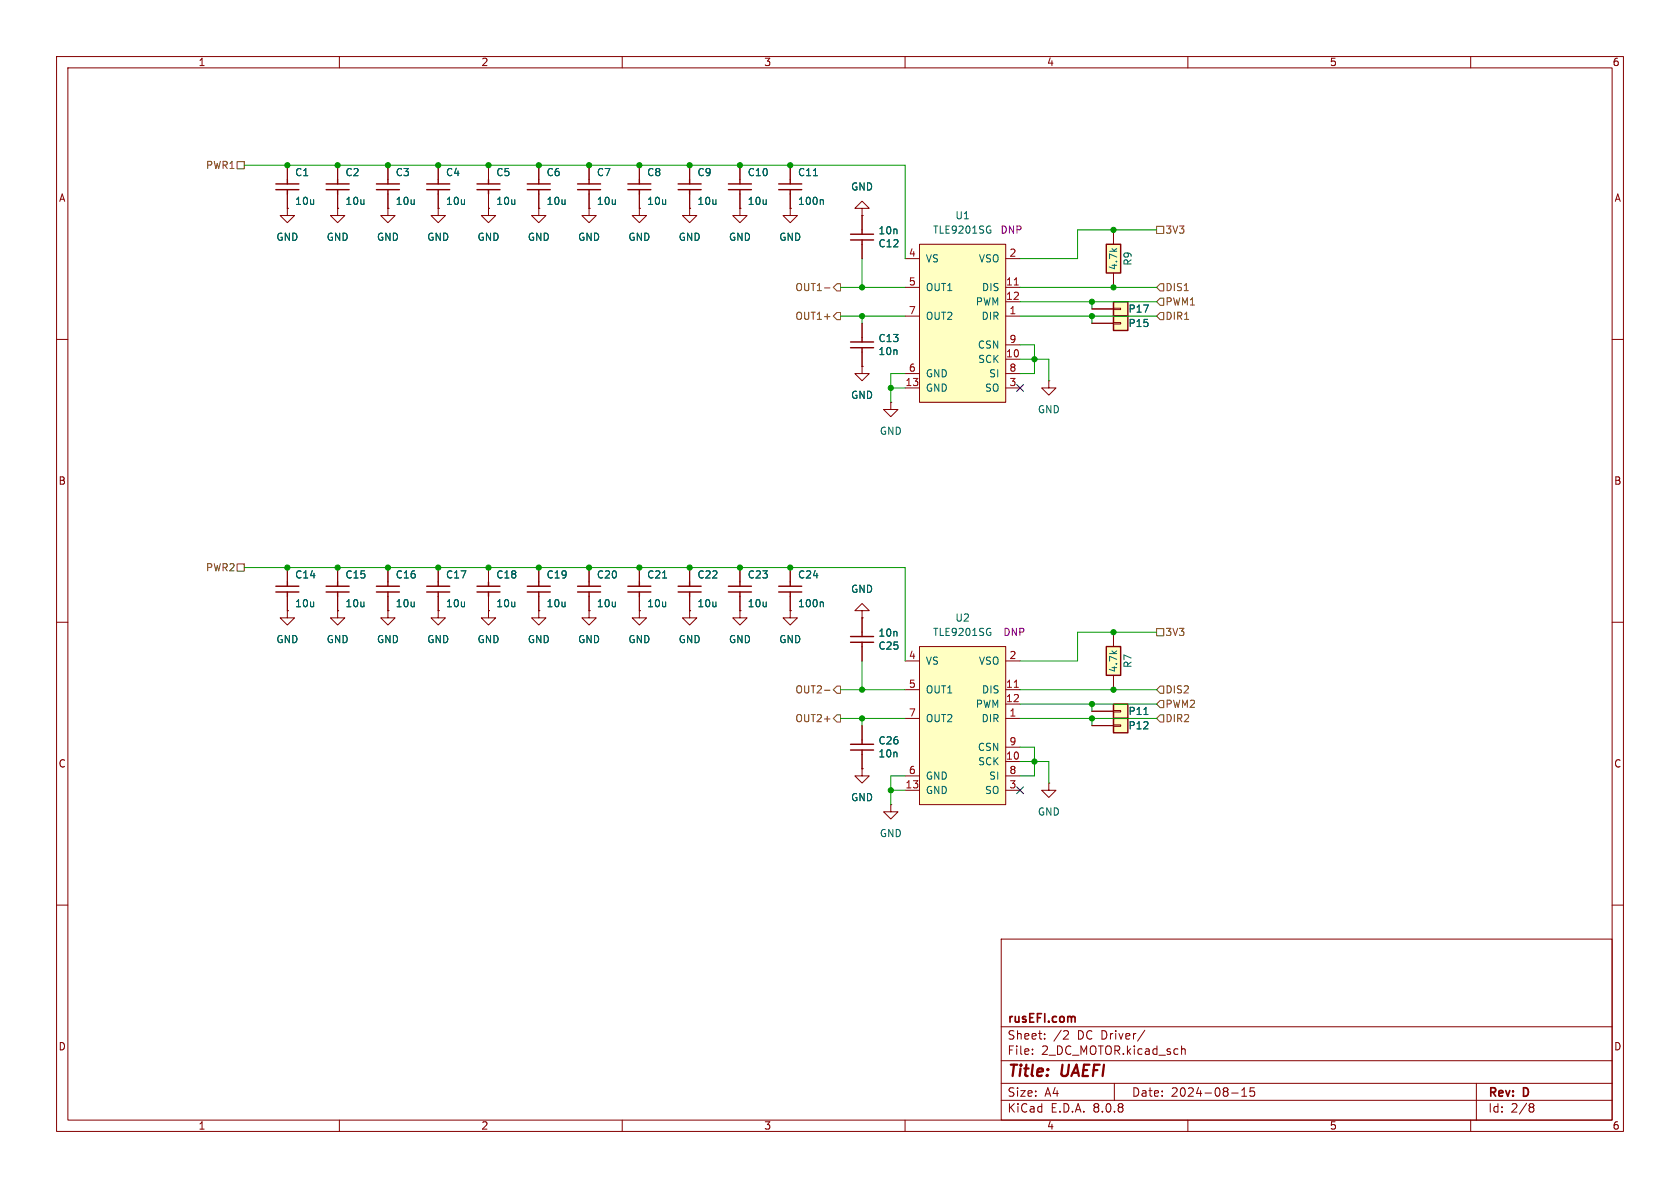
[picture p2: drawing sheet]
<svg xmlns="http://www.w3.org/2000/svg" width="297mm" height="210mm" viewBox="0 0 297 210" stroke-linecap="round" stroke-linejoin="round" font-family="sans-serif">
<g fill="none" stroke="#840000" stroke-width=".18">
<path d="M10 10h277v190h-277zM12 12h273v186h-273zM60 10v2M110 10v2M160 10v2M210 10v2M260 10v2M10 60h2M285 60h2M10 110h2M285 110h2M10 160h2"/>
<path d="M177 166h108v32h-108zM285 160h2M60 198v2M110 198v2M160 198v2M177 194.5h108M177 191.5h108M177 187.5h108M177 181.5h108M182.5 186.3v.1M182.5 185.5v.1M184.7 183.6v.1"/>
<path d="M184.7 182.8v.1M188.2 182.2l.5 .1 .2 .3-.9 1.1h.9M197 191.5v3M202.4 182.1l-1.3 2M208.9 184.9v1.5M208.9 185.5l.2-.1 .4 .1v.9M210 198v2M217.7 193.2h1.2M219.5 193.8h.9M219.5 192.7l.5-.4v1.5M221.7 192.3h-.7v.7l.2-.1h.5l.1 .3-.1 .5-.2 .1-.5-.1M260 198v2"/>
<path d="M261 191.5v6.5M270.6 195.1l.4 .1 .2 .2-.3 .3M270.6 195.7h.3M270.9 195.7l.2 .2 .1 .4-.2 .2-.4 .1"/>
</g>
<path d="M189.8 179.7l.3 .2v.8" fill="none" stroke="#840000" stroke-width=".3"/>
<path d="M195.6 114.3h2.5v5.1h-2.5z" fill="#ffffc2"/>
<g fill="none" stroke="#840000" stroke-width=".25">
<path d="M57.7 104.6h4M57.7 103.6h4M59.7 102.9v.7M59.7 104.6v.8M66.5 104.6h4.1M66.5 103.6h4.1M68.6 102.9v.7M68.6 104.6v.8M75.4 104.6h4.1M75.4 103.6h4.1M77.5 102.9v.7M77.5 104.6v.8"/>
<path d="M84.3 104.6h4.1M84.3 103.6h4.1M86.4 102.9v.7M86.4 104.6v.8M93.2 104.6h4.1M93.2 103.6h4.1M95.2 102.9v.7M95.2 104.6v.8M102.1 104.6h4.1M102.1 103.6h4.1M104.1 102.9v.7M104.1 104.6v.8"/>
<path d="M195.6 114.3h2.5v5.1h-2.5z"/>
</g>
<g fill="none" stroke="#840000" stroke-width=".18">
<path d="M59.7 108v1.2h1.3l-1.3 1.3-1.3-1.3h1.3M59.7 108h.1M59.7 100.3v2.6M59.7 105.4v2.6M68.6 108v1.2h1.2l-1.2 1.3-1.3-1.3h1.3M68.6 108h.1M68.6 100.3v2.6M68.6 105.4v2.6M77.5 108v1.2h1.2l-1.2 1.3-1.3-1.3h1.3M77.5 108h.1M77.5 100.3v2.6M77.5 105.4v2.6"/>
<path d="M86.4 108v1.2h1.2l-1.2 1.3-1.3-1.3h1.3M86.4 108h.1M86.4 100.3v2.6M86.4 105.4v2.6M95.2 108v1.2h1.3l-1.3 1.3-1.2-1.3h1.2M95.2 108h.1M95.2 100.3v2.6M95.2 105.4v2.6M104.1 100.3v2.6M104.1 105.4v2.6M196.8 111.8v2.5M196.8 119.4v2.5"/>
<path d="M185.4 138.4v1.3h1.3l-1.3 1.3-1.3-1.3h1.3M185.4 138.4h.1"/>
</g>
<path d="M162.6 114.3h15.2v27.9h-15.2z" fill="#ffffc2"/>
<g fill="none" stroke="#840000" stroke-width=".18">
<path d="M86.4 36.8v1.3h1.2l-1.2 1.3-1.3-1.3h1.3M86.4 36.8h.1M50.8 108v1.2h1.3l-1.3 1.3-1.3-1.3h1.3M50.8 108h.1M50.8 100.3v2.6M50.8 105.4v2.6M104.1 108v1.2h1.3l-1.3 1.3-1.2-1.3h1.2M104.1 108h.1M113 108v1.2h1.3l-1.3 1.3-1.2-1.3h1.2M113 108h.1M113 100.3v2.6M113 105.4v2.6"/>
<path d="M130.8 108v1.2h1.3l-1.3 1.3-1.3-1.3h1.3M130.8 108h.1M130.8 100.3v2.6M130.8 105.4v2.6M160 116.8h2.6M162.6 114.3h15.2v27.9h-15.2zM177.8 116.8h2.5M160 127h2.6M160 121.9h2.6M160 139.7h2.6M160 137.2h2.6M177.8 127h2.5"/>
<path d="M177.8 134.6h2.5M177.8 121.9h2.5M177.8 124.5h2.5M177.8 139.7h2.5M177.8 137.2h2.5M177.8 132.1h2.5M157.5 142.2v1.3h1.2l-1.2 1.3-1.3-1.3h1.3M157.5 142.2h.1"/>
</g>
<path d="M179.3 121.5h.7" fill="none" stroke="#a90000" stroke-width=".18"/>
<path d="M117.1 102.2h.8M174.9 111.8h.3v.4l-.3 .1M175 111.1h.1" fill="none" stroke="#006464" stroke-width=".18"/>
<path d="M48.8 104.6h4M48.8 103.6h4M50.8 102.9v.7M50.8 104.6v.8M111 104.6h4.1M111 103.6h4.1M113 102.9v.7M113 104.6v.8M128.8 104.6h4M128.8 103.6h4M130.8 102.9v.7M130.8 104.6v.8" fill="none" stroke="#840000" stroke-width=".25"/>
<path d="M195.6 43.2h2.5v5.1h-2.5z" fill="#ffffc2"/>
<path d="M195.6 43.2h2.5v5.1h-2.5zM119.9 104.6h4.1M119.9 103.6h4.1M121.9 102.9v.7M121.9 104.6v.8" fill="none" stroke="#840000" stroke-width=".25"/>
<path d="M196.8 40.6v2.6M196.8 48.3v2.5M121.9 108v1.2h1.3l-1.3 1.3-1.3-1.3h1.3M121.9 108h.1M121.9 100.3v2.6M121.9 105.4v2.6" fill="none" stroke="#840000" stroke-width=".18"/>
<path d="M196.8 53.3h2.6v2.6h-2.6z" fill="#ffffc2"/>
<path d="M193 54.6h3.8M196.8 54.5h1.3v.2h-1.3z" fill="none" stroke="#840000" stroke-width=".18"/>
<path d="M196.8 53.3h2.6v2.6h-2.6z" fill="none" stroke="#840000" stroke-width=".25"/>
<path d="M196.8 55.9h2.6v2.5h-2.6z" fill="#ffffc2"/>
<path d="M193 57.2h3.8M196.8 57h1.3v.3h-1.3zM157.5 71.1v1.3h1.2l-1.2 1.3-1.3-1.3h1.3M157.5 71.1h.1" fill="none" stroke="#840000" stroke-width=".18"/>
<path d="M196.8 55.9h2.6v2.5h-2.6z" fill="none" stroke="#840000" stroke-width=".25"/>
<path d="M162.6 43.2h15.2v27.9h-15.2z" fill="#ffffc2"/>
<g fill="none" stroke="#840000" stroke-width=".18">
<path d="M50.8 36.8v1.3h1.3l-1.3 1.3-1.3-1.3h1.3M50.8 36.8h.1M50.8 29.2v2.6M50.8 34.3v2.5M77.5 29.2v2.6M77.5 34.3v2.5M104.1 36.8v1.3h1.3l-1.3 1.3-1.2-1.3h1.2M104.1 36.8h.1M104.1 29.2v2.6M104.1 34.3v2.5M113 36.8v1.3h1.3l-1.3 1.3-1.2-1.3h1.2M113 36.8h.1"/>
<path d="M113 29.2v2.6M113 34.3v2.5M139.7 36.8v1.3h1.3l-1.3 1.3-1.3-1.3h1.3M139.7 36.8h.1M139.7 29.2v2.6M139.7 34.3v2.5M152.4 57.2v2.5M160 55.9h2.6M160 50.8h2.6M160 45.7h2.6M162.6 43.2h15.2v27.9h-15.2zM177.8 55.9h2.5"/>
<path d="M177.8 50.8h2.5M177.8 53.3h2.5M177.8 45.7h2.5M152.4 64.8v1.2h1.3l-1.3 1.3-1.3-1.3h1.3M152.4 64.8h.1M152.4 62.2v2.6M160 68.6h2.6M160 66h2.6M177.8 63.5h2.5M177.8 68.6h2.5M177.8 66h2.5M177.8 61h2.5"/>
<path d="M185.4 67.3v1.3h1.3l-1.3 1.3-1.3-1.3h1.3M185.4 67.3h.1"/>
</g>
<path d="M179.3 50.4h.7" fill="none" stroke="#a90000" stroke-width=".18"/>
<path d="M143.8 31.1h.7M145.4 35.3l.2 .2v.6M175 39.9l.1 .1M174.9 40.7h.3v.4l-.3 .1" fill="none" stroke="#006464" stroke-width=".18"/>
<g fill="none" stroke="#840000" stroke-width=".25">
<path d="M48.8 33.5h4M48.8 32.5h4M50.8 31.8v.7M50.8 33.5v.8M75.4 33.5h4.1M75.4 32.5h4.1M77.5 31.8v.7M77.5 33.5v.8M102.1 33.5h4.1M102.1 32.5h4.1M104.1 31.8v.7M104.1 33.5v.8"/>
<path d="M111 33.5h4.1M111 32.5h4.1M113 31.8v.7M113 33.5v.8M137.7 33.5h4M137.7 32.5h4M139.7 31.8v.7M139.7 33.5v.8M152.4 59.7v.8M150.4 61.5h4M150.4 60.5h4M152.4 61.5v.7"/>
</g>
<path d="M196.8 124.5h2.6v2.5h-2.6z" fill="#ffffc2"/>
<g fill="none" stroke="#840000" stroke-width=".18">
<path d="M86.4 29.2v2.6M86.4 34.3v2.5M95.2 36.8v1.3h1.3l-1.3 1.3-1.2-1.3h1.2M95.2 36.8h.1M95.2 29.2v2.6M95.2 34.3v2.5M121.9 36.8v1.3h1.3l-1.3 1.3-1.3-1.3h1.3M121.9 36.8h.1M121.9 29.2v2.6M121.9 34.3v2.5M130.8 36.8v1.3h1.3l-1.3 1.3-1.3-1.3h1.3M130.8 36.8h.1"/>
<path d="M130.8 29.2v2.6M130.8 34.3v2.5M152.4 36.8h1.3l-1.3-1.2-1.3 1.2h1.3v1.3M152.4 38.1h.1M152.4 135.9v1.3h1.3l-1.3 1.2-1.3-1.2h1.3M152.4 135.9h.1M193 125.7h3.8M196.8 125.6h1.3v.3h-1.3z"/>
</g>
<g fill="none" stroke="#840000" stroke-width=".25">
<path d="M84.3 33.5h4.1M84.3 32.5h4.1M86.4 31.8v.7M86.4 33.5v.8M93.2 33.5h4.1M93.2 32.5h4.1M95.2 31.8v.7M95.2 33.5v.8M119.9 33.5h4.1M119.9 32.5h4.1M121.9 31.8v.7M121.9 33.5v.8"/>
<path d="M128.8 33.5h4M128.8 32.5h4M130.8 31.8v.7M130.8 33.5v.8M196.8 124.5h2.6v2.5h-2.6z"/>
</g>
<path d="M202.2 126.3h.7" fill="none" stroke="#006464" stroke-width=".18"/>
<path d="M196.8 127h2.6v2.5h-2.6z" fill="#ffffc2"/>
<g fill="none" stroke="#840000" stroke-width=".18">
<path d="M50.8 36.8h.1M50.8 29.2v2.6M50.8 34.3v2.5M59.7 36.8v1.3h1.3l-1.3 1.3-1.3-1.3h1.3M59.7 36.8h.1M59.7 29.2v2.6M59.7 34.3v2.5M68.6 36.8v1.3h1.2l-1.2 1.3-1.3-1.3h1.3M68.6 36.8h.1M68.6 29.2v2.6M68.6 34.3v2.5M77.5 36.8v1.3h1.2l-1.2 1.3-1.3-1.3h1.3"/>
<path d="M77.5 36.8h.1M77.5 29.2v2.6M77.5 34.3v2.5M86.4 36.8h.1M86.4 29.2v2.6M86.4 34.3v2.5M95.2 36.8h.1M95.2 29.2v2.6M95.2 34.3v2.5M104.1 36.8h.1M104.1 29.2v2.6M104.1 34.3v2.5"/>
<path d="M113 36.8h.1M113 29.2v2.6M113 34.3v2.5M121.9 36.8h.1M121.9 29.2v2.6M121.9 34.3v2.5M130.8 36.8h.1M130.8 29.2v2.6M130.8 34.3v2.5M139.7 36.8h.1M139.7 29.2v2.6M139.7 34.3v2.5"/>
<path d="M152.4 38.1h.1M152.4 38.1v2.5M152.4 43.2v2.5M152.4 57.2v2.5M193 57.2h3.8M193 54.6h3.8M152.4 64.8h.1M152.4 62.2v2.6M50.8 108h.1M50.8 100.3v2.6M50.8 105.4v2.6M59.7 108h.1"/>
<path d="M59.7 100.3v2.6M59.7 105.4v2.6M68.6 108h.1M68.6 100.3v2.6M68.6 105.4v2.6M77.5 108h.1M77.5 100.3v2.6M77.5 105.4v2.6M86.4 108h.1M86.4 100.3v2.6M86.4 105.4v2.6M95.2 108h.1"/>
<path d="M95.2 100.3v2.6M95.2 105.4v2.6M104.1 108h.1M104.1 100.3v2.6M104.1 105.4v2.6M113 108h.1M113 100.3v2.6M113 105.4v2.6M121.9 108h.1M121.9 100.3v2.6M121.9 105.4v2.6M130.8 108h.1"/>
<path d="M130.8 100.3v2.6M130.8 105.4v2.6M139.7 108v1.2h1.3l-1.3 1.3-1.3-1.3h1.3M139.7 108h.1M139.7 100.3v2.6M139.7 105.4v2.6M152.4 108h1.3l-1.3-1.3-1.3 1.3h1.3v1.2M152.4 109.2h.1M152.4 109.2v2.6M152.4 114.3v2.5M152.4 135.9h.1M152.4 128.3v2.5"/>
<path d="M152.4 133.4v2.5M193 128.3h3.8M193 125.7h3.8M196.8 128.1h1.3v.3h-1.3z"/>
</g>
<g fill="none" stroke="#840000" stroke-width=".25">
<path d="M57.7 33.5h4M57.7 32.5h4M59.7 31.8v.7M59.7 33.5v.8M66.5 33.5h4.1M66.5 32.5h4.1M68.6 31.8v.7M68.6 33.5v.8M150.4 41.4h4M150.4 42.4h4M152.4 40.6v.8M152.4 42.4v.8"/>
<path d="M137.7 104.6h4M137.7 103.6h4M139.7 102.9v.7M139.7 104.6v.8M150.4 112.5h4M150.4 113.5h4M152.4 111.8v.7M152.4 113.5v.8M150.4 132.6h4M150.4 131.6h4M152.4 130.8v.8M152.4 132.6v.8"/>
<path d="M196.8 127h2.6v2.5h-2.6z"/>
</g>
<path d="M143.8 31.1h.7M145.4 35.3l.2 .2v.6M117.1 102.2h.8M145.4 106.4l.2 .2v.7M202.2 126.3h.7" fill="none" stroke="#006464" stroke-width=".18"/>
<g fill="none" stroke="#725600" stroke-width=".18">
<path d="M41.9 28.6h1.3v1.2h-1.3zM145.8 50.9h.9M148 55.2h.6v1.3h-.6l-.7-.6zM148 50.2h.6v1.2h-.6l-.7-.6zM204.5 40h1.2v1.3h-1.2zM205.1 52.7h.6v1.3h-.6l-.6-.7zM205.1 55.2h.6v1.3h-.6l-.6-.6zM205.1 50.2h.6v1.2h-.6l-.6-.6zM41.9 99.7h1.3v1.3h-1.3zM204.5 111.1h1.2v1.3h-1.2zM145.8 122h.9M148 121.3h.6v1.3h-.6l-.7-.7z"/>
<path d="M148 126.4h.6v1.2h-.6l-.7-.6zM205.1 123.8h.6v1.3h-.6l-.6-.6zM205.1 126.4h.6v1.2h-.6l-.6-.6zM205.1 121.3h.6v1.3h-.6l-.6-.7z"/>
</g>
<g fill="none" stroke="#009600" stroke-width=".18">
<path d="M43.2 29.2h116.8v16.5M148.6 50.8h11.4M148.6 55.9h11.4M152.4 45.7v5.1M152.4 55.9v1.3M180.3 50.8h24.2M180.3 55.9h24.2M180.3 53.3h24.2M193 53.3v1.3M193 55.9v1.3M204.5 40.6h-14v5.1h-10.2M157.5 68.6h2.5"/>
<path d="M160 66h-2.5v5.1M180.3 61h2.6v5h-2.6M180.3 63.5h5.1v3.8M43.2 100.3h116.8v16.5M152.4 116.8v5.1M204.5 111.8h-14v5h-10.2M148.6 127h11.4M148.6 121.9h11.4M152.4 127v1.3M157.5 139.7h2.5M160 137.2h-2.5v5M180.3 127h24.2"/>
<path d="M180.3 121.9h24.2M180.3 134.6h5.1v3.8M180.3 124.5h24.2M180.3 132.1h2.6v5.1h-2.6M193 124.5v1.2M193 127v1.3"/>
</g>
<path d="M179.7 68l1.2 1.2M180.9 68l-1.2 1.2M179.7 139.1l1.2 1.2M180.9 139.1l-1.2 1.2" fill="none" stroke="#000084" stroke-width=".18"/>
<g fill="#009600" stroke="#009600" stroke-width=".18">
<circle cx="152.4" cy="50.8" r=".46"/>
<circle cx="152.4" cy="55.9" r=".46"/>
<circle cx="130.8" cy="29.2" r=".46"/>
<circle cx="121.9" cy="29.2" r=".46"/>
<circle cx="113" cy="29.2" r=".46"/>
<circle cx="104.1" cy="29.2" r=".46"/>
<circle cx="139.7" cy="29.2" r=".46"/>
<circle cx="196.8" cy="111.8" r=".46"/>
<circle cx="193" cy="124.5" r=".46"/>
<circle cx="196.8" cy="121.9" r=".46"/>
<circle cx="193" cy="127" r=".46"/>
<circle cx="182.9" cy="134.6" r=".46"/>
<circle cx="196.8" cy="40.6" r=".46"/>
<circle cx="196.8" cy="50.8" r=".46"/>
<circle cx="193" cy="53.3" r=".46"/>
<circle cx="157.5" cy="68.6" r=".46"/>
<circle cx="182.9" cy="63.5" r=".46"/>
<circle cx="193" cy="55.9" r=".46"/>
<circle cx="130.8" cy="100.3" r=".46"/>
<circle cx="121.9" cy="100.3" r=".46"/>
<circle cx="50.8" cy="100.3" r=".46"/>
<circle cx="113" cy="100.3" r=".46"/>
<circle cx="104.1" cy="100.3" r=".46"/>
<circle cx="95.2" cy="100.3" r=".46"/>
<circle cx="77.5" cy="100.3" r=".46"/>
<circle cx="59.7" cy="100.3" r=".46"/>
<circle cx="68.6" cy="100.3" r=".46"/>
<circle cx="86.4" cy="100.3" r=".46"/>
<circle cx="157.5" cy="139.7" r=".46"/>
<circle cx="139.7" cy="100.3" r=".46"/>
<circle cx="152.4" cy="121.9" r=".46"/>
<circle cx="152.4" cy="127" r=".46"/>
<circle cx="68.6" cy="29.2" r=".46"/>
<circle cx="59.7" cy="29.2" r=".46"/>
<circle cx="86.4" cy="29.2" r=".46"/>
<circle cx="77.5" cy="29.2" r=".46"/>
<circle cx="50.8" cy="29.2" r=".46"/>
<circle cx="95.2" cy="29.2" r=".46"/>
</g>
<g font-size="2.8" fill="#840000">
<text x="178" y="190.9">Title:</text>
<text x="187.7" y="190.9">UAEFI</text>
</g>
<g font-size="2.1" fill="#840000">
<text x="178" y="184">Sheet:</text>
<text x="178" y="181.2">rusEFI.com</text>
<text x="186.2" y="184">/2</text>
<text x="190.5" y="184">DC Driver/</text>
<text x="178" y="186.7">File:</text>
<text x="184.1" y="186.7">2_DC_MOTOR.kicad_sch</text>
<text x="178" y="196.9">KiCad</text>
<text x="178" y="194.1">Size:</text>
<text x="184.7" y="194.1">A4</text>
<text x="185.7" y="196.9">E.D.A.</text>
<text x="193.3" y="196.9">8.0.8</text>
<text x="200" y="194.1">Date:</text>
<text x="207" y="194.1">2024-08-15</text>
<text x="263" y="194.3">Rev:</text>
<text x="263" y="196.9">Id:</text>
<text x="267.1" y="196.9">2/8</text>
<text x="269.4" y="194.3">D</text>
</g>
<g font-size="1.8" fill="#840000">
<text x="35" y="11.9">1</text>
<text x="85" y="11.9">2</text>
<text x="135" y="11.9">3</text>
<text x="185" y="11.9">4</text>
<text x="235" y="11.9">5</text>
<text x="285" y="11.9">6</text>
<text x="10.3" y="35.9">A</text>
<text x="285.3" y="35.9">A</text>
<text x="10.3" y="85.9">B</text>
<text x="285.3" y="85.9">B</text>
<text x="10.3" y="135.9">C</text>
<text x="285.3" y="135.9">C</text>
<text x="10.3" y="185.9">D</text>
<text x="285.3" y="185.9">D</text>
<text x="35" y="199.9">1</text>
<text x="85" y="199.9">2</text>
<text x="135" y="199.9">3</text>
<text x="185" y="199.9">4</text>
<text x="235" y="199.9">5</text>
<text x="285" y="199.9">6</text>
</g>
<g font-size="1.8" fill="#725600">
<text x="36.3" y="30.1">PWR1</text>
<text x="205.9" y="41.5">3V3</text>
<text x="140.5" y="51.7">OUT1-</text>
<text x="205.9" y="51.7">DIS1</text>
<text x="140.5" y="56.7">OUT1+</text>
<text x="205.9" y="54.2">PWM1</text>
<text x="205.9" y="56.7">DIR1</text>
<text x="36.3" y="101.2">PWR2</text>
<text x="205.9" y="112.6">3V3</text>
<text x="140.5" y="122.8">OUT2-</text>
<text x="205.9" y="125.3">PWM2</text>
<text x="205.9" y="122.8">DIS2</text>
<text x="140.5" y="127.9">OUT2+</text>
<text x="205.9" y="127.9">DIR2</text>
</g>
<g font-size="1.8" fill="#006464">
<text x="52.1" y="31.3">C1</text>
<text x="61" y="31.3">C2</text>
<text x="69.9" y="31.3">C3</text>
<text x="78.7" y="31.3">C4</text>
<text x="87.6" y="31.3">C5</text>
<text x="96.5" y="31.3">C6</text>
<text x="105.4" y="31.3">C7</text>
<text x="114.3" y="31.3">C8</text>
<text x="123.2" y="31.3">C9</text>
<text x="132.1" y="31.3">C10</text>
<text x="141" y="31.3">C11</text>
<text x="150.4" y="33.9">GND</text>
<text x="52.1" y="36.4">10u</text>
<text x="61" y="36.4">10u</text>
<text x="69.9" y="36.4">10u</text>
<text x="78.7" y="36.4">10u</text>
<text x="87.6" y="36.4">10u</text>
<text x="96.5" y="36.4">10u</text>
<text x="105.4" y="36.4">10u</text>
<text x="114.3" y="36.4">10u</text>
<text x="123.2" y="36.4">10u</text>
<text x="132.1" y="36.4">10u</text>
<text x="141" y="36.4">100n</text>
<text x="155.2" y="41.6">10n</text>
<text x="164.8" y="41.5">TLE9201SG</text>
<text x="168.8" y="39">U1</text>
<text x="48.8" y="42.8">GND</text>
<text x="57.7" y="42.8">GND</text>
<text x="66.5" y="42.8">GND</text>
<text x="75.4" y="42.8">GND</text>
<text x="84.3" y="42.8">GND</text>
<text x="93.2" y="42.8">GND</text>
<text x="102.1" y="42.8">GND</text>
<text x="111" y="42.8">GND</text>
<text x="119.9" y="42.8">GND</text>
<text x="128.8" y="42.8">GND</text>
<text x="137.7" y="42.8">GND</text>
<text x="155.2" y="43.9">C12</text>
<text x="163.6" y="46.6">VS</text>
<text x="173" y="46.6">VSO</text>
<text x="197.7" y="47.8" transform="rotate(-90 197.7 47.8)">4.7k</text>
<text x="200.3" y="47.1" transform="rotate(-90 200.3 47.1)">R9</text>
<text x="163.6" y="51.7">OUT1</text>
<text x="173.5" y="51.7">DIS</text>
<text x="163.6" y="56.7">OUT2</text>
<text x="172.4" y="54.2">PWM</text>
<text x="173.4" y="56.7">DIR</text>
<text x="199.4" y="55.5">P17</text>
<text x="199.4" y="58">P15</text>
<text x="155.2" y="60.7">C13</text>
<text x="155.2" y="63">10n</text>
<text x="172.8" y="61.8">CSN</text>
<text x="172.8" y="64.4">SCK</text>
<text x="150.4" y="70.7">GND</text>
<text x="163.6" y="69.4">GND</text>
<text x="163.6" y="66.9">GND</text>
<text x="174" y="69.4">SO</text>
<text x="174.8" y="66.9">SI</text>
<text x="155.4" y="77.1">GND</text>
<text x="183.4" y="73.3">GND</text>
<text x="52.1" y="102.5">C14</text>
<text x="52.1" y="107.5">10u</text>
<text x="61" y="102.5">C15</text>
<text x="61" y="107.5">10u</text>
<text x="69.9" y="102.5">C16</text>
<text x="69.9" y="107.5">10u</text>
<text x="78.7" y="102.5">C17</text>
<text x="78.7" y="107.5">10u</text>
<text x="87.6" y="102.5">C18</text>
<text x="87.6" y="107.5">10u</text>
<text x="96.5" y="102.5">C19</text>
<text x="96.5" y="107.5">10u</text>
<text x="105.4" y="102.5">C20</text>
<text x="105.4" y="107.5">10u</text>
<text x="114.3" y="102.5">C21</text>
<text x="114.3" y="107.5">10u</text>
<text x="123.2" y="102.5">C22</text>
<text x="123.2" y="107.5">10u</text>
<text x="132.1" y="102.5">C23</text>
<text x="132.1" y="107.5">10u</text>
<text x="141" y="107.5">100n</text>
<text x="141" y="102.5">C24</text>
<text x="150.4" y="105">GND</text>
<text x="48.8" y="113.9">GND</text>
<text x="57.7" y="113.9">GND</text>
<text x="66.5" y="113.9">GND</text>
<text x="75.4" y="113.9">GND</text>
<text x="84.3" y="113.9">GND</text>
<text x="93.2" y="113.9">GND</text>
<text x="102.1" y="113.9">GND</text>
<text x="111" y="113.9">GND</text>
<text x="119.9" y="113.9">GND</text>
<text x="128.8" y="113.9">GND</text>
<text x="137.7" y="113.9">GND</text>
<text x="155.2" y="112.7">10n</text>
<text x="164.8" y="112.6">TLE9201SG</text>
<text x="168.8" y="110.1">U2</text>
<text x="155.2" y="115">C25</text>
<text x="163.6" y="117.7">VS</text>
<text x="173" y="117.7">VSO</text>
<text x="197.7" y="119" transform="rotate(-90 197.7 119)">4.7k</text>
<text x="200.3" y="118.2" transform="rotate(-90 200.3 118.2)">R7</text>
<text x="163.6" y="122.8">OUT1</text>
<text x="172.4" y="125.3">PWM</text>
<text x="173.5" y="122.8">DIS</text>
<text x="155.2" y="131.8">C26</text>
<text x="163.6" y="127.9">OUT2</text>
<text x="173.4" y="127.9">DIR</text>
<text x="199.4" y="126.6">P11</text>
<text x="199.4" y="129.1">P12</text>
<text x="155.2" y="134.1">10n</text>
<text x="172.8" y="132.9">CSN</text>
<text x="172.8" y="135.5">SCK</text>
<text x="150.4" y="141.8">GND</text>
<text x="163.6" y="140.6">GND</text>
<text x="163.6" y="138">GND</text>
<text x="174" y="140.6">SO</text>
<text x="174.8" y="138">SI</text>
<text x="155.4" y="148.2">GND</text>
<text x="183.4" y="144.4">GND</text>
</g>
<g font-size="1.8" fill="#840084">
<text x="176.8" y="41.5">DNP</text>
<text x="177.3" y="112.6">DNP</text>
</g>
<g font-size="1.8" fill="#a90000">
<text x="160.6" y="45.5">4</text>
<text x="178.4" y="45.5">2</text>
<text x="160.6" y="50.5">5</text>
<text x="177.8" y="50.5">11</text>
<text x="177.8" y="53.1">12</text>
<text x="160.6" y="55.6">7</text>
<text x="178.4" y="55.6">1</text>
<text x="160.6" y="65.8">6</text>
<text x="177.8" y="63.2">10</text>
<text x="178.4" y="65.8">8</text>
<text x="178.4" y="60.7">9</text>
<text x="160" y="68.3">13</text>
<text x="178.4" y="68.3">3</text>
<text x="160.6" y="116.6">4</text>
<text x="178.4" y="116.6">2</text>
<text x="160.6" y="121.7">5</text>
<text x="177.8" y="121.7">11</text>
<text x="177.8" y="124.2">12</text>
<text x="160.6" y="126.7">7</text>
<text x="178.4" y="126.7">1</text>
<text x="178.4" y="131.8">9</text>
<text x="160.6" y="136.9">6</text>
<text x="177.8" y="134.4">10</text>
<text x="178.4" y="136.9">8</text>
<text x="160" y="139.4">13</text>
<text x="178.4" y="139.4">3</text>
</g>
</svg>
